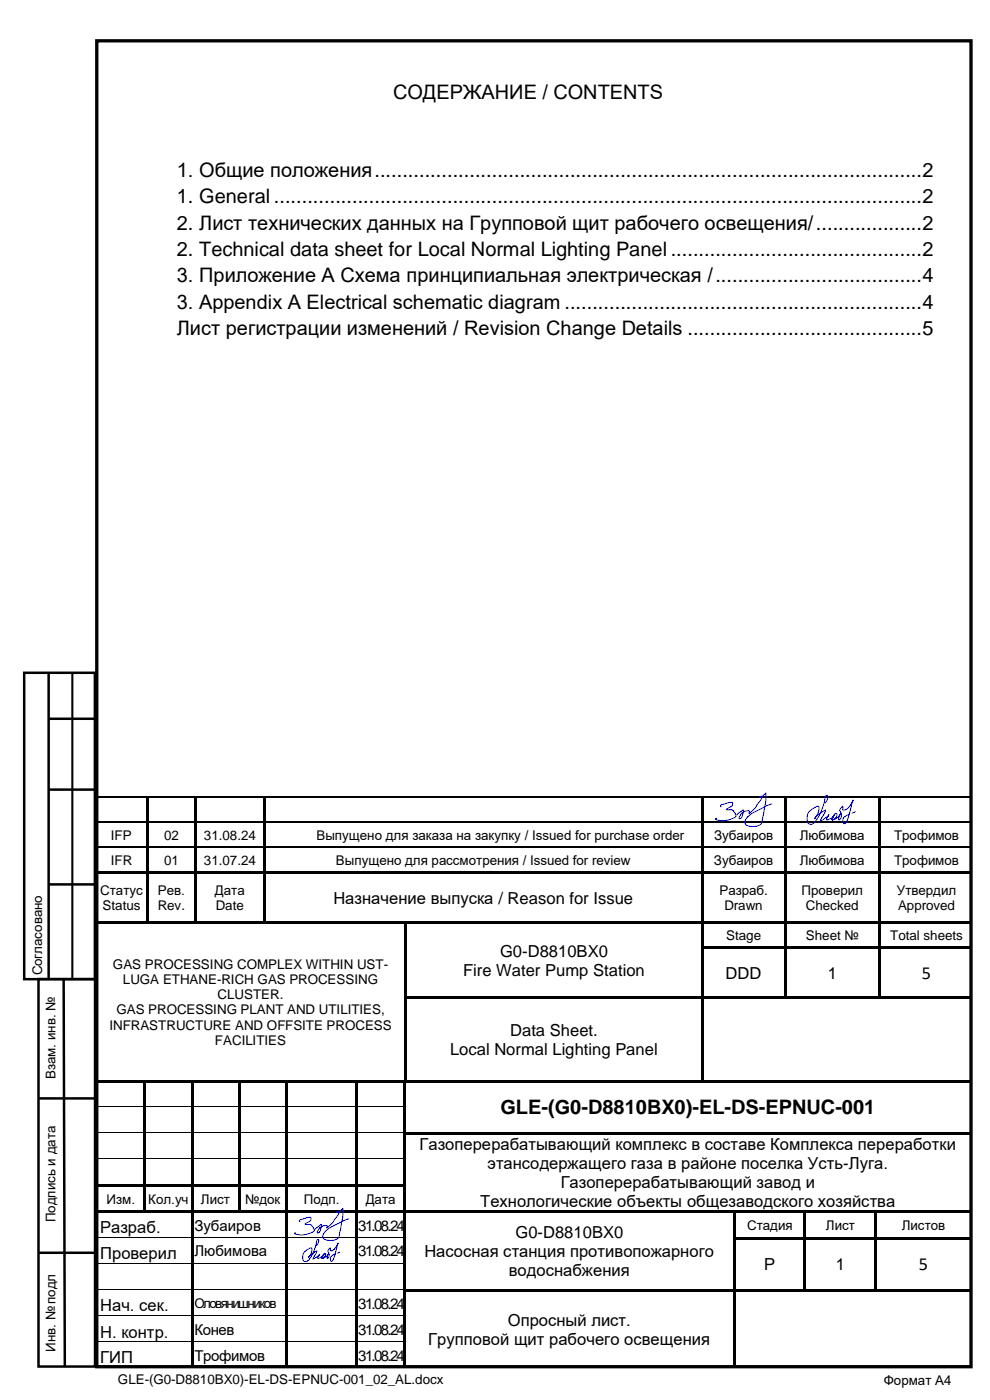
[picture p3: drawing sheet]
<svg xmlns="http://www.w3.org/2000/svg" width="210mm" height="297mm" viewBox="0 0 210 297" stroke-linecap="round" stroke-linejoin="round" font-family="sans-serif">
<path d="M20.5 8.7h185.5v281.2h-185.5z" fill="none" stroke="#000" stroke-width=".71" stroke-linecap="butt"/>
<g fill="#000">
<path d="M31 169.1h.3v.2h-.3z" fill-rule="evenodd"/>
<path d="M31 169.3h.5v5.1h-.5z" fill-rule="evenodd"/>
<path d="M31 174.4h.5v.2h-.5z" fill-rule="evenodd"/>
<path d="M31 174.6h.5v5h-.5z" fill-rule="evenodd"/>
<path d="M31 179.6h.5v.3h-.5z" fill-rule="evenodd"/>
<path d="M41.2 169.1h.3v.2h-.3z" fill-rule="evenodd"/>
<path d="M41.2 169.3h.5v5.1h-.5z" fill-rule="evenodd"/>
<path d="M41.2 174.4h.5v.2h-.5z" fill-rule="evenodd"/>
<path d="M41.2 174.6h.5v5h-.5z" fill-rule="evenodd"/>
<path d="M41.2 179.6h.5v.3h-.5z" fill-rule="evenodd"/>
<path d="M55.8 169.1h.3v.2h-.3z" fill-rule="evenodd"/>
<path d="M55.8 169.3h.5v5.1h-.5z" fill-rule="evenodd"/>
<path d="M55.8 174.4h.5v.2h-.5z" fill-rule="evenodd"/>
<path d="M55.8 174.6h.5v5h-.5z" fill-rule="evenodd"/>
<path d="M55.8 179.6h.5v.3h-.5z" fill-rule="evenodd"/>
<path d="M148.7 169.1h.3v.2h-.3z" fill-rule="evenodd"/>
<path d="M148.7 169.3h.5v5.1h-.5z" fill-rule="evenodd"/>
<path d="M148.7 174.4h.5v.2h-.5z" fill-rule="evenodd"/>
<path d="M148.7 174.6h.5v5h-.5z" fill-rule="evenodd"/>
<path d="M148.7 179.6h.5v.3h-.5z" fill-rule="evenodd"/>
<path d="M166.3 169.1h.2v.2h-.2z" fill-rule="evenodd"/>
<path d="M166.3 169.3h.5v5.1h-.5z" fill-rule="evenodd"/>
<path d="M166.3 174.4h.5v.2h-.5z" fill-rule="evenodd"/>
<path d="M166.3 174.6h.5v5h-.5z" fill-rule="evenodd"/>
<path d="M166.3 179.6h.5v.3h-.5z" fill-rule="evenodd"/>
<path d="M186.3 169.1h.3v.2h-.3z" fill-rule="evenodd"/>
<path d="M186.3 169.3h.5v5.1h-.5z" fill-rule="evenodd"/>
<path d="M186.3 174.4h.5v.2h-.5z" fill-rule="evenodd"/>
<path d="M186.3 174.6h.5v5h-.5z" fill-rule="evenodd"/>
<path d="M186.3 179.6h.5v.3h-.5z" fill-rule="evenodd"/>
<path d="M20.2 184.9h.3v.6h-.3z" fill-rule="evenodd"/>
<path d="M20.2 184.9h.3v.5h-.3z" fill-rule="evenodd"/>
<path d="M20.2 195.5h.3v.6h-.3z" fill-rule="evenodd"/>
<path d="M20.5 184.9h.5v.5h-.5z" fill-rule="evenodd"/>
<path d="M20.5 195.5h10.5v.5h-10.5z" fill-rule="evenodd"/>
<path d="M21 184.9h10v.5h-10z" fill-rule="evenodd"/>
<path d="M31 179.9h.5v5h-.5z" fill-rule="evenodd"/>
<path d="M31 184.9h.5v.6h-.5z" fill-rule="evenodd"/>
<path d="M31 185.5h.5v10h-.5z" fill-rule="evenodd"/>
<path d="M31 195.5h.5v.5h-.5z" fill-rule="evenodd"/>
<path d="M31.5 184.9h9.7v.5h-9.7z" fill-rule="evenodd"/>
<path d="M31.5 195.5h9.7v.5h-9.7z" fill-rule="evenodd"/>
<path d="M41.2 179.9h.5v5h-.5z" fill-rule="evenodd"/>
<path d="M41.2 184.9h.5v.6h-.5z" fill-rule="evenodd"/>
<path d="M41.2 185.5h.5v10h-.5z" fill-rule="evenodd"/>
<path d="M41.2 195.5h.5v.5h-.5z" fill-rule="evenodd"/>
<path d="M41.7 184.9h14.1v.5h-14.1z" fill-rule="evenodd"/>
<path d="M41.7 195.5h14.1v.5h-14.1z" fill-rule="evenodd"/>
<path d="M55.8 179.9h.5v5h-.5z" fill-rule="evenodd"/>
<path d="M55.8 184.9h.5v.6h-.5z" fill-rule="evenodd"/>
<path d="M55.8 185.5h.5v10h-.5z" fill-rule="evenodd"/>
<path d="M55.8 195.5h.5v.5h-.5z" fill-rule="evenodd"/>
<path d="M56.3 184.9h92.4v.5h-92.4z" fill-rule="evenodd"/>
<path d="M56.3 195.5h29.5v.5h-29.5z" fill-rule="evenodd"/>
<path d="M85.8 196l.5 .1z" fill-rule="evenodd"/>
<path d="M85.8 195.5h.5v.5h-.5z" fill-rule="evenodd"/>
<path d="M86.3 195.5h62.4v.5h-62.4z" fill-rule="evenodd"/>
<path d="M148.7 179.9h.5v5h-.5z" fill-rule="evenodd"/>
<path d="M148.7 184.9h.5v.6h-.5z" fill-rule="evenodd"/>
<path d="M148.7 185.5h.5v10h-.5z" fill-rule="evenodd"/>
<path d="M148.7 195.5h.5v.6h-.5z" fill-rule="evenodd"/>
<path d="M149.2 184.9h17.1v.5h-17.1z" fill-rule="evenodd"/>
<path d="M149.2 195.5h17.1v.5h-17.1z" fill-rule="evenodd"/>
<path d="M166.3 179.9h.5v5h-.5z" fill-rule="evenodd"/>
<path d="M166.3 184.9h.5v.6h-.5z" fill-rule="evenodd"/>
<path d="M166.3 185.5h.5v10h-.5z" fill-rule="evenodd"/>
<path d="M166.3 195.5h.5v.6h-.5z" fill-rule="evenodd"/>
<path d="M166.8 184.9h19.5v.5h-19.5z" fill-rule="evenodd"/>
<path d="M166.8 195.5h19.5v.5h-19.5z" fill-rule="evenodd"/>
<path d="M186.3 179.9h.5v5h-.5z" fill-rule="evenodd"/>
<path d="M186.3 184.9h.5v.6h-.5z" fill-rule="evenodd"/>
<path d="M186.3 185.5h.5v10h-.5z" fill-rule="evenodd"/>
<path d="M186.3 195.5h.5v.6h-.5z" fill-rule="evenodd"/>
<path d="M186.8 184.9h19.3v.5h-19.3z" fill-rule="evenodd"/>
<path d="M186.8 195.5h19.3v.5h-19.3z" fill-rule="evenodd"/>
<path d="M20.2 200.8h.3v.6h-.3z" fill-rule="evenodd"/>
<path d="M20.2 211.4h.3v.5h-.3z" fill-rule="evenodd"/>
<path d="M85.8 196.1h.5v4.7h-.5z" fill-rule="evenodd"/>
<path d="M85.8 200.8h.5v.6h-.5z" fill-rule="evenodd"/>
<path d="M85.8 201.4h.5v10h-.5z" fill-rule="evenodd"/>
<path d="M85.8 211.4h.5v.5h-.5z" fill-rule="evenodd"/>
<path d="M86.3 211.4h62.4v.5h-62.4z" fill-rule="evenodd"/>
<path d="M148.7 196.1h.5v4.7h-.5z" fill-rule="evenodd"/>
<path d="M148.7 200.8h.5v.6h-.5z" fill-rule="evenodd"/>
<path d="M148.7 201.4h.5v10h-.5z" fill-rule="evenodd"/>
<path d="M148.7 211.4h.5v.5h-.5z" fill-rule="evenodd"/>
<path d="M149.2 200.8h17.1v.5h-17.1z" fill-rule="evenodd"/>
<path d="M149.2 211.4h17.1v.5h-17.1z" fill-rule="evenodd"/>
<path d="M166.3 196.1h.5v4.7h-.5z" fill-rule="evenodd"/>
<path d="M166.3 200.8h.5v.6h-.5z" fill-rule="evenodd"/>
<path d="M166.3 201.4h.5v10h-.5z" fill-rule="evenodd"/>
<path d="M166.3 211.4h.5v.5h-.5z" fill-rule="evenodd"/>
<path d="M166.8 200.8h19.5v.5h-19.5z" fill-rule="evenodd"/>
<path d="M166.8 211.4h19.5v.5h-19.5z" fill-rule="evenodd"/>
<path d="M186.3 196.1h.5v4.7h-.5z" fill-rule="evenodd"/>
<path d="M186.3 200.8h.5v.6h-.5z" fill-rule="evenodd"/>
<path d="M186.3 201.4h.5v10h-.5z" fill-rule="evenodd"/>
<path d="M186.3 211.4h.5v.5h-.5z" fill-rule="evenodd"/>
<path d="M186.8 200.8h19.3v.5h-19.3z" fill-rule="evenodd"/>
<path d="M186.8 211.4h19.3v.5h-19.3z" fill-rule="evenodd"/>
<path d="M20.8 229.1h9.6v.5h-9.6z" fill-rule="evenodd"/>
<path d="M30.4 229.6l.6 .1z" fill-rule="evenodd"/>
<path d="M30.4 229.1h.6v.5h-.6z" fill-rule="evenodd"/>
<path d="M30.4 229.7h.6v4.9h-.6z" fill-rule="evenodd"/>
<path d="M30.4 234.6h.6v.6h-.6z" fill-rule="evenodd"/>
<path d="M31 229.1h9.5v.5h-9.5z" fill-rule="evenodd"/>
<path d="M40.5 229.6l.5 .1z" fill-rule="evenodd"/>
<path d="M40.5 229.1h.5v.5h-.5z" fill-rule="evenodd"/>
<path d="M40.5 229.7h.5v4.9h-.5z" fill-rule="evenodd"/>
<path d="M40.5 234.6h.5v.6h-.5z" fill-rule="evenodd"/>
<path d="M41 229.1h9.5v.5h-9.5z" fill-rule="evenodd"/>
<path d="M50.5 229.6l.5 .1z" fill-rule="evenodd"/>
<path d="M50.5 229.1h.5v.5h-.5z" fill-rule="evenodd"/>
<path d="M50.5 229.7h.5v4.9h-.5z" fill-rule="evenodd"/>
<path d="M50.5 234.6h.5v.6h-.5z" fill-rule="evenodd"/>
<path d="M51 229.1h9.5v.5h-9.5z" fill-rule="evenodd"/>
<path d="M60.5 229.6l.5 .1z" fill-rule="evenodd"/>
<path d="M60.5 229.1h.5v.5h-.5z" fill-rule="evenodd"/>
<path d="M60.5 229.7h.5v4.9h-.5z" fill-rule="evenodd"/>
<path d="M60.5 234.6h.5v.6h-.5z" fill-rule="evenodd"/>
<path d="M61 229.1h14.5v.5h-14.5z" fill-rule="evenodd"/>
<path d="M75.5 229.6l.5 .1z" fill-rule="evenodd"/>
<path d="M75.5 229.1h.5v.5h-.5z" fill-rule="evenodd"/>
<path d="M75.5 229.7h.5v4.9h-.5z" fill-rule="evenodd"/>
<path d="M75.5 234.6h.5v.6h-.5z" fill-rule="evenodd"/>
<path d="M76 229.1h9.5v.5h-9.5z" fill-rule="evenodd"/>
<path d="M85.5 229.6l.5 .1z" fill-rule="evenodd"/>
<path d="M85.5 229.1h.5v.5h-.5z" fill-rule="evenodd"/>
<path d="M85.5 229.7h.5v4.9h-.5z" fill-rule="evenodd"/>
<path d="M85.5 234.6h.5v.6h-.5z" fill-rule="evenodd"/>
<path d="M85.8 211.9h.5v17.2h-.5z" fill-rule="evenodd"/>
<path d="M86 229.1h119.8v.5h-119.8z" fill-rule="evenodd"/>
<path d="M148.7 211.9h.5v17.2h-.5z" fill-rule="evenodd"/>
<path d="M20.8 251.2h9.6v.5h-9.6z" fill-rule="evenodd"/>
<path d="M20.8 256.9h9.6v.5h-9.6z" fill-rule="evenodd"/>
<path d="M30.4 235.2h.6v4.9h-.6z" fill-rule="evenodd"/>
<path d="M30.4 240.1h.6v.6h-.6z" fill-rule="evenodd"/>
<path d="M30.4 240.7h.6v5h-.6z" fill-rule="evenodd"/>
<path d="M30.4 245.7h.6v.5h-.6z" fill-rule="evenodd"/>
<path d="M30.4 246.2h.6v5h-.6z" fill-rule="evenodd"/>
<path d="M30.4 251.2h.6v.5h-.6z" fill-rule="evenodd"/>
<path d="M30.4 251.7h.6v5.2h-.6z" fill-rule="evenodd"/>
<path d="M30.4 256.9h.6v.5h-.6z" fill-rule="evenodd"/>
<path d="M31 251.2h9.5v.5h-9.5z" fill-rule="evenodd"/>
<path d="M31 256.9h9.5v.5h-9.5z" fill-rule="evenodd"/>
<path d="M40.5 235.2h.5v4.9h-.5z" fill-rule="evenodd"/>
<path d="M40.5 240.1h.5v.6h-.5z" fill-rule="evenodd"/>
<path d="M40.5 240.7h.5v5h-.5z" fill-rule="evenodd"/>
<path d="M40.5 245.7h.5v.5h-.5z" fill-rule="evenodd"/>
<path d="M40.5 246.2h.5v5h-.5z" fill-rule="evenodd"/>
<path d="M40.5 251.2h.5v.5h-.5z" fill-rule="evenodd"/>
<path d="M40.5 251.7h.5v5.2h-.5z" fill-rule="evenodd"/>
<path d="M40.5 256.9h.5v.5h-.5z" fill-rule="evenodd"/>
<path d="M41 251.2h9.5v.5h-9.5z" fill-rule="evenodd"/>
<path d="M41 256.9h9.5v.5h-9.5z" fill-rule="evenodd"/>
<path d="M50.5 235.2h.5v4.9h-.5z" fill-rule="evenodd"/>
<path d="M50.5 240.1h.5v.6h-.5z" fill-rule="evenodd"/>
<path d="M50.5 240.7h.5v5h-.5z" fill-rule="evenodd"/>
<path d="M50.5 245.7h.5v.5h-.5z" fill-rule="evenodd"/>
<path d="M50.5 246.2h.5v5h-.5z" fill-rule="evenodd"/>
<path d="M50.5 251.2h.5v.5h-.5z" fill-rule="evenodd"/>
<path d="M50.5 251.7h.5v5.2h-.5z" fill-rule="evenodd"/>
<path d="M50.5 256.9h.5v.5h-.5z" fill-rule="evenodd"/>
<path d="M51 251.2h9.5v.5h-9.5z" fill-rule="evenodd"/>
<path d="M51 256.9h9.5v.5h-9.5z" fill-rule="evenodd"/>
<path d="M60.5 235.2h.5v4.9h-.5z" fill-rule="evenodd"/>
<path d="M60.5 240.1h.5v.6h-.5z" fill-rule="evenodd"/>
<path d="M60.5 240.7h.5v5h-.5z" fill-rule="evenodd"/>
<path d="M60.5 245.7h.5v.5h-.5z" fill-rule="evenodd"/>
<path d="M60.5 246.2h.5v5h-.5z" fill-rule="evenodd"/>
<path d="M60.5 251.2h.5v.5h-.5z" fill-rule="evenodd"/>
<path d="M60.5 251.7h.5v5.2h-.5z" fill-rule="evenodd"/>
<path d="M60.5 256.9h.5v.5h-.5z" fill-rule="evenodd"/>
<path d="M61 251.2h14.5v.5h-14.5z" fill-rule="evenodd"/>
<path d="M61 256.9h14.5v.5h-14.5z" fill-rule="evenodd"/>
<path d="M75.5 235.2h.5v4.9h-.5z" fill-rule="evenodd"/>
<path d="M75.5 240.1h.5v.6h-.5z" fill-rule="evenodd"/>
<path d="M75.5 240.7h.5v5h-.5z" fill-rule="evenodd"/>
<path d="M75.5 245.7h.5v.5h-.5z" fill-rule="evenodd"/>
<path d="M75.5 246.2h.5v5h-.5z" fill-rule="evenodd"/>
<path d="M75.5 251.2h.5v.5h-.5z" fill-rule="evenodd"/>
<path d="M75.5 251.7h.5v5.2h-.5z" fill-rule="evenodd"/>
<path d="M75.5 256.9h.5v.5h-.5z" fill-rule="evenodd"/>
<path d="M76 251.2h9.5v.5h-9.5z" fill-rule="evenodd"/>
<path d="M76 256.9h9.5v.5h-9.5z" fill-rule="evenodd"/>
<path d="M85.5 235.2h.5v4.9h-.5z" fill-rule="evenodd"/>
<path d="M85.5 240.1h.5v.6h-.5z" fill-rule="evenodd"/>
<path d="M85.5 240.7h.5v5h-.5z" fill-rule="evenodd"/>
<path d="M85.5 245.7h.5v.5h-.5z" fill-rule="evenodd"/>
<path d="M85.5 246.2h.5v5h-.5z" fill-rule="evenodd"/>
<path d="M85.5 251.2h.5v.5h-.5z" fill-rule="evenodd"/>
<path d="M85.5 251.7h.5v5.2h-.5z" fill-rule="evenodd"/>
<path d="M85.5 256.9h.5v.5h-.5z" fill-rule="evenodd"/>
<path d="M86 240.1h119.8v.6h-119.8z" fill-rule="evenodd"/>
<path d="M86 256.9h69.5v.5h-69.5z" fill-rule="evenodd"/>
<path d="M155.5 257.4h.5z" fill-rule="evenodd"/>
<path d="M155.5 256.9h.5v.5h-.5z" fill-rule="evenodd"/>
<path d="M156 256.9h14.5v.5h-14.5z" fill-rule="evenodd"/>
<path d="M170.5 257.4h.5z" fill-rule="evenodd"/>
<path d="M170.5 256.9h.5v.5h-.5z" fill-rule="evenodd"/>
<path d="M171 256.9h14.5v.5h-14.5z" fill-rule="evenodd"/>
<path d="M185.5 257.4h.6z" fill-rule="evenodd"/>
<path d="M185.5 256.9h.6v.5h-.6z" fill-rule="evenodd"/>
<path d="M186.1 256.9h19.7v.5h-19.7z" fill-rule="evenodd"/>
<path d="M40.5 257.4h.5v5h-.5z" fill-rule="evenodd"/>
<path d="M40.5 262.4h.5v.6h-.5z" fill-rule="evenodd"/>
<path d="M40.5 263h.5v4.9h-.5z" fill-rule="evenodd"/>
<path d="M40.5 267.9h.5v.6h-.5z" fill-rule="evenodd"/>
<path d="M40.5 268.5h.5v5h-.5z" fill-rule="evenodd"/>
<path d="M40.5 273.5h.5v.5h-.5z" fill-rule="evenodd"/>
<path d="M40.5 274h.5v5h-.5z" fill-rule="evenodd"/>
<path d="M40.5 279h.5v.5h-.5z" fill-rule="evenodd"/>
<path d="M60.5 257.4h.5v5h-.5z" fill-rule="evenodd"/>
<path d="M60.5 262.4h.5v.6h-.5z" fill-rule="evenodd"/>
<path d="M60.5 263h.5v4.9h-.5z" fill-rule="evenodd"/>
<path d="M60.5 267.9h.5v.6h-.5z" fill-rule="evenodd"/>
<path d="M60.5 268.5h.5v5h-.5z" fill-rule="evenodd"/>
<path d="M60.5 273.5h.5v.5h-.5z" fill-rule="evenodd"/>
<path d="M60.5 274h.5v5h-.5z" fill-rule="evenodd"/>
<path d="M60.5 279h.5v.5h-.5z" fill-rule="evenodd"/>
<path d="M75.5 257.4h.5v5h-.5z" fill-rule="evenodd"/>
<path d="M75.5 262.4h.5v.6h-.5z" fill-rule="evenodd"/>
<path d="M75.5 263h.5v4.9h-.5z" fill-rule="evenodd"/>
<path d="M75.5 267.9h.5v.6h-.5z" fill-rule="evenodd"/>
<path d="M75.5 268.5h.5v5h-.5z" fill-rule="evenodd"/>
<path d="M75.5 273.5h.5v.5h-.5z" fill-rule="evenodd"/>
<path d="M75.5 274h.5v5h-.5z" fill-rule="evenodd"/>
<path d="M75.5 279h.5v.5h-.5z" fill-rule="evenodd"/>
<path d="M85.5 257.4h.5v5h-.5z" fill-rule="evenodd"/>
<path d="M85.5 262.4h.5v.6h-.5z" fill-rule="evenodd"/>
<path d="M85.5 263h.5v4.9h-.5z" fill-rule="evenodd"/>
<path d="M85.5 267.9h.5v.6h-.5z" fill-rule="evenodd"/>
<path d="M85.5 268.5h.5v5h-.5z" fill-rule="evenodd"/>
<path d="M85.5 273.5h.5v.5h-.5z" fill-rule="evenodd"/>
<path d="M85.5 274h.5v5h-.5z" fill-rule="evenodd"/>
<path d="M85.5 279h.5v.5h-.5z" fill-rule="evenodd"/>
<path d="M86 273.5h69.5v.5h-69.5z" fill-rule="evenodd"/>
<path d="M155.5 257.4h.5v5h-.5z" fill-rule="evenodd"/>
<path d="M155.5 262.4h.5v.6h-.5z" fill-rule="evenodd"/>
<path d="M155.5 263h.5v4.9h-.5z" fill-rule="evenodd"/>
<path d="M155.5 267.9h.5v.6h-.5z" fill-rule="evenodd"/>
<path d="M155.5 268.5h.5v5h-.5z" fill-rule="evenodd"/>
<path d="M155.5 273.5h.5v.5h-.5z" fill-rule="evenodd"/>
<path d="M155.5 274h.5v5h-.5z" fill-rule="evenodd"/>
<path d="M155.5 279h.5v.5h-.5z" fill-rule="evenodd"/>
<path d="M156 262.4h14.5v.5h-14.5z" fill-rule="evenodd"/>
<path d="M156 273.5h14.5v.5h-14.5z" fill-rule="evenodd"/>
<path d="M170.5 257.4h.5v5h-.5z" fill-rule="evenodd"/>
<path d="M170.5 262.4h.5v.6h-.5z" fill-rule="evenodd"/>
<path d="M170.5 263h.5v4.9h-.5z" fill-rule="evenodd"/>
<path d="M170.5 267.9h.5v.6h-.5z" fill-rule="evenodd"/>
<path d="M170.5 268.5h.5v5h-.5z" fill-rule="evenodd"/>
<path d="M170.5 273.5h.5v.5h-.5z" fill-rule="evenodd"/>
<path d="M171 262.4h14.5v.5h-14.5z" fill-rule="evenodd"/>
<path d="M171 273.5h14.5v.5h-14.5z" fill-rule="evenodd"/>
<path d="M185.5 257.4h.6v5h-.6z" fill-rule="evenodd"/>
<path d="M185.5 262.4h.6v.6h-.6z" fill-rule="evenodd"/>
<path d="M185.5 263h.6v4.9h-.6z" fill-rule="evenodd"/>
<path d="M185.5 267.9h.6v.6h-.6z" fill-rule="evenodd"/>
<path d="M185.5 268.5h.6v5h-.6z" fill-rule="evenodd"/>
<path d="M185.5 273.5h.6v.5h-.6z" fill-rule="evenodd"/>
<path d="M186.1 262.4h19.7v.5h-19.7z" fill-rule="evenodd"/>
<path d="M186.1 273.5h19.7v.5h-19.7z" fill-rule="evenodd"/>
<path d="M40.5 279.5h.5v5h-.5z" fill-rule="evenodd"/>
<path d="M40.5 284.5h.5v.6h-.5z" fill-rule="evenodd"/>
<path d="M40.5 285.1h.5v4.9h-.5z" fill-rule="evenodd"/>
<path d="M60.5 279.5h.5v5h-.5z" fill-rule="evenodd"/>
<path d="M60.5 284.5h.5v.6h-.5z" fill-rule="evenodd"/>
<path d="M60.5 285.1h.5v4.9h-.5z" fill-rule="evenodd"/>
<path d="M75.5 279.5h.5v5h-.5z" fill-rule="evenodd"/>
<path d="M75.5 284.5h.5v.6h-.5z" fill-rule="evenodd"/>
<path d="M75.5 285.1h.5v4.9h-.5z" fill-rule="evenodd"/>
<path d="M85.5 279.5h.5v5h-.5z" fill-rule="evenodd"/>
<path d="M85.5 284.5h.5v.6h-.5z" fill-rule="evenodd"/>
<path d="M85.5 285.1h.5v4.9h-.5z" fill-rule="evenodd"/>
<path d="M155.5 279.5h.5v5h-.5z" fill-rule="evenodd"/>
<path d="M155.5 284.5h.5v.6h-.5z" fill-rule="evenodd"/>
<path d="M155.5 285.1h.5v4.9h-.5z" fill-rule="evenodd"/>
</g>
<g fill="none" stroke="#000" stroke-width=".21">
<path d="M20.8 234.7h9.6M31 234.7h9.5M41 234.7h9.5M51 234.7h9.5M61 234.7h14.5M76 234.7h9.5M20.8 240.2h9.6M20.8 245.7h9.6M31 240.2h9.5M31 245.7h9.5M41 240.2h9.5M41 245.7h9.5"/>
<path d="M51 240.2h9.5M51 245.7h9.5M61 240.2h14.5M61 245.7h14.5M76 240.2h9.5M76 245.7h9.5M20.8 262.5h19.7M20.8 268h19.7M20.8 273.5h19.7M20.8 279.1h19.7M41 262.5h19.5M41 268h19.5"/>
<path d="M41 273.5h19.5M41 279.1h19.5M61 262.5h14.5M61 268h14.5M61 273.5h14.5M61 279.1h14.5M76 262.5h9.5M76 268h9.5M76 273.5h9.5M76 279.1h9.5M20.8 284.6h19.7M41 284.6h19.5"/>
<path d="M61 284.6h14.5M76 284.6h9.5"/>
</g>
<path d="M5.1 142.7h15v65h-15zM10.2 152.5h10M10.3 142.7v65M10.2 167.5h10M10.4 187.6h10M8.2 207.7h12v82.2h-12zM13.5 207.7l.2 82.2M8.3 233h12M8.1 265.8h12" fill="none" stroke="#000" stroke-width=".53"/>
<path d="M15.3 142.7v65" fill="none" stroke="#000" stroke-width=".44"/>
<g fill="none" stroke="#000" stroke-width=".25">
<path d="M20.2 169.2h10.8M20.2 174.5h10.8M20.2 179.8h10.8M31.3 169.2h9.9M31.5 174.5h9.7M31.5 179.8h9.7M41.5 169.2h14.3M41.7 174.5h14.1M41.7 179.8h14.1M56.1 169.2h92.6M56.3 174.5h92.4M56.3 179.8h92.4"/>
<path d="M149 169.2h17.3M149.2 174.5h17.1M149.2 179.8h17.1M166.5 169.2h19.8M166.8 174.5h19.5M166.8 179.8h19.5M186.6 169.2h19.5M186.8 174.5h19.3M186.8 179.8h19.3"/>
</g>
<path d="M20.3 185.5v10M20.3 196.1v4.7M20.3 201.4v10M20.3 211.9v17.2" fill="none" stroke="#000" stroke-width=".3"/>
<path d="M153.1 171.2l-.3-.3 .7-.3a2.81 2.81 0 0 1 1.9-.3v.1a.73 .73 0 0 1-.5 .8l-.7 .4-.1 .1 .2 .1a1.44 1.44 0 0 1 1.8 1.4 4.8 4.8 0 0 1-4.3 .6v-.1l.3-.1M163.8 170.5l-3.2 1.5a3.7 3.7 0 0 0-2.6 2.5 1.7 1.7 0 0 0 2.1 .8 1.39 1.39 0 0 0 1.6-1.6 19.8 19.8 0 0 0 .8-5.4l-1.1 .8h-.2l.3-.2 .2 .1v.1a9.8 9.8 0 0 1-2.8 3.4l.1-.4a1.76 1.76 0 0 0-2.2 1.6h.2a2.31 2.31 0 0 0 .7-1.8l-1 .5-.5 .6M175.1 170.5l.5-1.5v-.2h-.4a12.4 12.4 0 0 1-2.6 5.9 .9 .9 0 0 1-1.2 0 .9 .9 0 0 1-.2-1.2 2.91 2.91 0 0 1 2.2-2.5l.3 .1a3.2 3.2 0 0 1-.9 2.6 5.7 5.7 0 0 1 2.3-1.8l-.1 .4-1 1.8 .9-.5 1-.8-.6 1a1.83 1.83 0 0 0 1.8-1l-.6 1.1h.3a.81 .81 0 0 0 .5-1.3l-.7 .8v.5a2.36 2.36 0 0 0 1.7-1.2l-.4 1.2a1.21 1.21 0 0 0 .3-1.9l.1-.5 .4-.4h.1a.51 .51 0 0 0 .2 .8 3.5 3.5 0 0 0 2-2.1l-.6 1.8a6.1 6.1 0 0 1-1.2 3.1 .92 .92 0 0 1 .2-1.6l.9-.5M181.5 172.2l-.8 .3M63.7 259.2l-.2-.3 .7-.3a2.69 2.69 0 0 1 1.8-.3 .88 .88 0 0 1-.9 1.1l-.4 .3 .3 .1a1.38 1.38 0 0 1 1.7 1.4 4.6 4.6 0 0 1-4.2 .5v-.1l.3-.1M74 258.5l-.9 .4a15.1 15.1 0 0 0-4.3 2.6l-.3 .6a.85 .85 0 0 0 1 1l.5 .1a1.58 1.58 0 0 0 2-1.6 19 19 0 0 0 .8-5.2l-1 .8h-.3l.3-.2 .2 .1v.1a9.4 9.4 0 0 1-2.7 3.3l.1-.5a1.68 1.68 0 0 0-2.1 1.6h.2a2.21 2.21 0 0 0 .7-1.8l-1.4 1.1M67.2 264.3l.4-1v-.3h-.3a8.9 8.9 0 0 1-2.2 4.6l-.3 .1-.4-.2a1.84 1.84 0 0 1 1.1-2.6l.4-.2a.82 .82 0 0 1 .1 1.3l-.5 .8 .6-.7 1.1-.7-.8 1.7 .6-.3 .8-.7-.4 .8a1.41 1.41 0 0 0 1.3-.9l-.4 1 .2-.1a.78 .78 0 0 0 .5-1l-.3 .2-.4 .8a1.81 1.81 0 0 0 1.4-.9l-.3 1a.87 .87 0 0 0 .2-1.5v-.2l.4-.5 .1 .6a1.97 1.97 0 0 0 1.6-1.6l-.4 1.4a4.7 4.7 0 0 1-.9 2.4 .73 .73 0 0 1-.3-.8 .73 .73 0 0 1 .5-.5l.6-.4M72.1 265.6l-.6 .3" fill="none" stroke="#00f" stroke-width=".21"/>
<g font-size="4.2">
<text x="83.4" y="21">СОДЕРЖАНИЕ / CONTENTS</text>
<text x="37.5" y="37.5">1. Общие положения..................................................................................................2</text>
<text x="37.5" y="43.1">1. General ....................................................................................................................2</text>
<text x="37.5" y="48.7">2. Лист технических данных на Групповой щит рабочего освещения/...................2</text>
<text x="37.5" y="54.3">2. Technical data sheet for Local Normal Lighting Panel .............................................2</text>
<text x="37.5" y="59.9">3. Приложение А Схема принципиальная электрическая /.....................................4</text>
<text x="37.5" y="65.5">3. Appendix А Electrical schematic diagram ................................................................4</text>
<text x="37.5" y="71.1">Лист регистрации изменений / Revision Change Details ..........................................5</text>
<text x="106.2" y="236.4">GLE-(G0-D8810BX0)-EL-DS-EPNUC-001</text>
</g>
<g font-size="3.9">
<text x="195.6" y="207.7">5</text>
<text x="194.9" y="269.5">5</text>
</g>
<g font-size="3.5">
<text x="70.7" y="191.8">Назначение выпуска / Reason for Issue</text>
<text x="106.1" y="203">G0-D8810BX0</text>
<text x="98.2" y="207">Fire Water Pump Station</text>
<text x="153.9" y="207.6">DDD</text>
<text x="175.6" y="207.6">1</text>
<text x="108.2" y="219.7">Data Sheet.</text>
<text x="95.5" y="223.8">Local Normal Lighting Panel</text>
<text x="89" y="244">Газоперерабатывающий комплекс в составе Комплекса переработки</text>
<text x="103.4" y="248">этансодержащего газа в районе поселка Усть-Луга.</text>
<text x="101.9" y="256.1">Технологические объекты общезаводского хозяйства</text>
<text x="118.9" y="252.1">Газоперерабатывающий завод и</text>
<text x="21.3" y="261.7">Разраб.</text>
<text x="109.3" y="262.6">G0-D8810BX0</text>
<text x="21.3" y="267.2">Проверил</text>
<text x="90" y="266.7">Насосная станция противопожарного</text>
<text x="162.1" y="269.4">Р</text>
<text x="177.3" y="269.4">1</text>
<text x="107.9" y="270.8">водоснабжения</text>
<text x="21.3" y="278.2">Нач. сек.</text>
<text x="107.7" y="281.3">Опросный лист.</text>
<text x="21.3" y="283.8">Н. контр.</text>
<text x="90.9" y="285.3">Групповой щит рабочего освещения</text>
<text x="21.3" y="289.3">ГИП</text>
</g>
<g font-size="3.2">
<text x="41.2" y="261.1">Зубаиров</text>
<text x="76" y="261.1">31.08.24</text>
<text x="41.2" y="266.6">Любимова</text>
<text x="76" y="266.6">31.08.24</text>
<text x="76" y="277.6">31.08.24</text>
<text x="41.2" y="283.1">Конев</text>
<text x="76" y="283.1">31.08.24</text>
<text x="41.2" y="288.7">Трофимов</text>
<text x="76" y="288.7">31.08.24</text>
</g>
<g font-size="2.8">
<text x="23.5" y="178.2">IFP</text>
<text x="34.8" y="178.2">02</text>
<text x="43.3" y="178.2">31.08.24</text>
<text x="67.1" y="178.2">Выпущено для заказа на закупку / Issued for purchase order</text>
<text x="151.5" y="178.2">Зубаиров</text>
<text x="169.7" y="178.2">Любимова</text>
<text x="189.7" y="178.2">Трофимов</text>
<text x="23.5" y="183.5">IFR</text>
<text x="34.8" y="183.5">01</text>
<text x="43.3" y="183.5">31.07.24</text>
<text x="71.3" y="183.5">Выпущено для рассмотрения / Issued for review</text>
<text x="151.5" y="183.5">Зубаиров</text>
<text x="169.7" y="183.5">Любимова</text>
<text x="189.7" y="183.5">Трофимов</text>
<text x="21.3" y="189.9">Статус</text>
<text x="33.5" y="189.9">Рев.</text>
<text x="45.6" y="189.9">Дата</text>
<text x="152.6" y="189.9">Разраб.</text>
<text x="170" y="189.9">Проверил</text>
<text x="190.2" y="189.9">Утвердил</text>
<text x="21.8" y="193.1">Status</text>
<text x="33.5" y="193.1">Rev.</text>
<text x="45.8" y="193.1">Date</text>
<text x="153.7" y="193.1">Drawn</text>
<text x="171" y="193.1">Checked</text>
<text x="190.5" y="193.1">Approved</text>
<text x="154" y="199.5">Stage</text>
<text x="171" y="199.5">Sheet №</text>
<text x="188.8" y="199.5">Total sheets</text>
<text x="9" y="207" transform="rotate(-90 9 207)">Согласовано</text>
<text x="24" y="205.5">GAS PROCESSING COMPLEX WITHIN UST-</text>
<text x="26.1" y="208.7">LUGA ETHANE-RICH GAS PROCESSING</text>
<text x="24.7" y="215.2">GAS PROCESSING PLANT AND UTILITIES,</text>
<text x="46.2" y="212">CLUSTER.</text>
<text x="23.2" y="218.5">INFRASTRUCTURE AND OFFSITE PROCESS</text>
<text x="45.6" y="221.7">FACILITIES</text>
<text x="11.8" y="228.9" transform="rotate(-90 11.8 228.9)">Взам. инв. №</text>
<text x="22.6" y="255.3">Изм.</text>
<text x="31.5" y="255.3">Кол.уч</text>
<text x="42.6" y="255.3">Лист</text>
<text x="52" y="255.3">№док</text>
<text x="64.4" y="255.3">Подп.</text>
<text x="77.6" y="255.3">Дата</text>
<text x="11.8" y="259.3" transform="rotate(-90 11.8 259.3)">Подпись и дата</text>
<text x="158.5" y="260.9">Стадия</text>
<text x="175.2" y="260.9">Лист</text>
<text x="191.3" y="260.9">Листов</text>
<text x="41.2" y="277.5">Оловянишников</text>
<text x="11.8" y="286.8" transform="rotate(-90 11.8 286.8)">Инв. № подл</text>
<text x="25" y="293.6">GLE-(G0-D8810BX0)-EL-DS-EPNUC-001_02_AL.docx</text>
<text x="187.5" y="293.8">Формат А4</text>
</g>
</svg>
